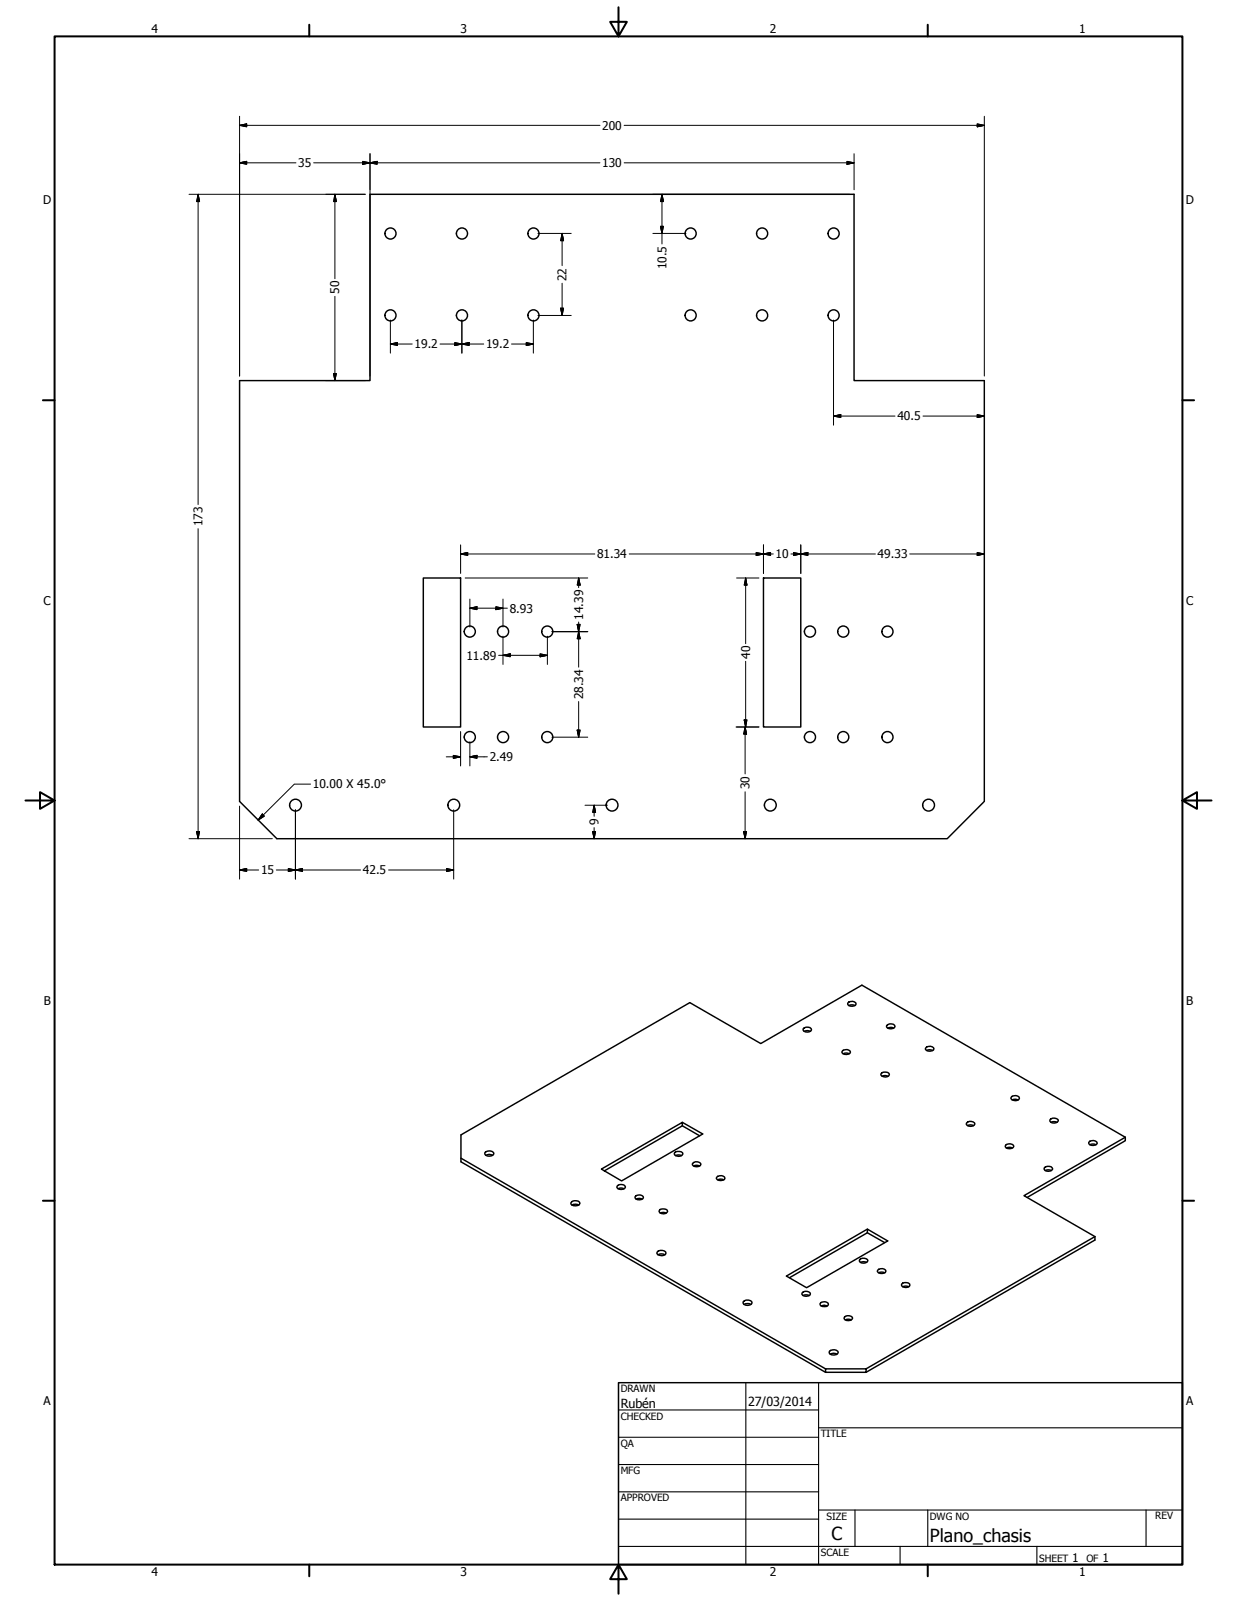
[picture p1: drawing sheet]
<svg xmlns="http://www.w3.org/2000/svg" width="432mm" height="559mm" viewBox="0 0 432 559" stroke-linecap="round" stroke-linejoin="round" font-family="sans-serif">
<!-- layer: Visible (ANSI) -->
<g fill="none" stroke="#000" stroke-width=".51">
<path d="M129.2 67.8h168.9v65h45.5v146.9l-13 13h-234l-13-13v-146.9h45.6zM147.8 201.7h13v52h-13zM266.5 201.7h13v52h-13zM280.4 359.1a1.8 1.8 0 0 1 2.9 .3 1.78 1.78 0 0 1-2.9 .1zM280.7 360l1.1-.3 1.1 .3M296.3 351l1.1-.3 1 .3M296.3 349.8a1.74 1.74 0 0 1 2.5 .7 1.82 1.82 0 0 1-2.9 0zM309.5 357.9a1.8 1.8 0 0 1 2.9 .4 1.84 1.84 0 0 1-3 .1zM309.9 358.8l1.1-.2 1 .2M293.9 367a1.75 1.75 0 0 1 3 .2 1.84 1.84 0 0 1-3 .1zM294.3 367.8l1.1-.3 1 .3M307.5 374.8a1.8 1.8 0 0 1 3 .3 1.8 1.8 0 0 1-3 .1z"/>
<path d="M307.9 375.7l1-.3 1.1 .3M323.1 365.8a1.75 1.75 0 0 1 2.9 .3 1.84 1.84 0 0 1-3 .1zM323.5 366.6l1-.2 1.1 .2M238.2 391.7l7.1 4.1-28.3 16.4-7.1-4.1 28.3-16.4v1.2l-27.3 15.8M238.2 392.9l6 3.5M337.4 392a1.8 1.8 0 0 1 2.9 .3 1.84 1.84 0 0 1-3 .1zM337.8 392.9l1-.3 1.1 .3M351.3 399.5a1.82 1.82 0 0 1 2.6 .7 1.88 1.88 0 0 1-3 0zM353.3 383.9l1-.2 1.1 .2M353.3 382.7a1.74 1.74 0 0 1 2.6 .6 1.8 1.8 0 0 1-3 .1zM366.5 390.8a1.81 1.81 0 0 1 2.9 .4 1.84 1.84 0 0 1-2.9 .1zM366.8 391.7l1.1-.2 1.1 .2"/>
<path d="M380.4 399.5l1.1-.2 1.1 .2M380.4 398.3a1.82 1.82 0 0 1 2.6 .7 1.89 1.89 0 0 1-3 .1zM392.8 396.9l-91.9-53-35.3 20.3-24.8-14.3-79.9 46.2v9.4l127.3 73.5M392.8 396.9l-35.4 20.4 24.8 14.3M392.8 396.9v1.2l-34.3 19.9M160.9 404.2l127.3 73.6M169.2 402.3a1.92 1.92 0 0 1 3.2 .4 1.98 1.98 0 0 1-3.2 .1zM169.6 403.2a2.33 2.33 0 0 1 2.4 0M199.7 419.4a1.96 1.96 0 0 1 2.7 .7 2.03 2.03 0 0 1-3.1 .1zM215.4 414a1.8 1.8 0 0 1 2.9 .3 1.84 1.84 0 0 1-3 .2zM215.8 414.9l1-.2 1.1 .2M222.1 418.5l1-.2 1.1 .2"/>
<path d="M222.1 417.3a1.79 1.79 0 0 1 2.5 .7 1.78 1.78 0 0 1-2.9 .1zM235.4 402.5a1.87 1.87 0 0 1 3 .3 1.8 1.8 0 0 1-3 0zM235.8 403.4l1.1-.3 1 .3M241.7 406.1a1.8 1.8 0 0 1 3 .3 1.84 1.84 0 0 1-3 .1zM242.1 407l1-.3 1.1 .3M250.5 411.8l1.1-.3 1 .3M250.5 410.6a1.74 1.74 0 0 1 2.5 .7 1.88 1.88 0 0 1-2.9 .1zM351.3 400.7l1.1-.3 1 .3M364.5 407.7a1.87 1.87 0 0 1 3 .3 1.84 1.84 0 0 1-3 .1zM364.9 408.6l1.1-.3 1 .3M199.6 420.6a2.45 2.45 0 0 1 2.5 0M229.7 438a2.45 2.45 0 0 1 2.4 0"/>
<path d="M229.7 436.7a1.94 1.94 0 0 1 2.8 .7 1.93 1.93 0 0 1-3.2 .1zM230.4 423.4l1.1-.2 1.1 .2M230.4 422.1a1.97 1.97 0 0 1 2.6 .7 1.8 1.8 0 0 1-2.9 .1zM300 439.7a1.81 1.81 0 0 1 3 .4 1.84 1.84 0 0 1-3 .1zM302.8 429l-28.3 16.4 7.1 4.1 28.3-16.4-7.1-4.1v1.3l-27.2 15.7M302.8 430.3l6 3.4M382.2 431.6l-79.9 46.2M382.2 431.6v1.2l-79.9 46.2M259.4 454.4a1.89 1.89 0 0 1 3.1 .3 1.88 1.88 0 0 1-3.1 .2zM259.7 455.3a2.45 2.45 0 0 1 2.4 0M280 451.3a1.8 1.8 0 0 1 2.9 .3 1.84 1.84 0 0 1-3 .1zM280.4 452.2l1-.3 1 .3"/>
<path d="M286.6 455.8l1.1-.3 1.1 .3M286.6 454.6a1.74 1.74 0 0 1 2.6 .7 1.82 1.82 0 0 1-2.9 .1zM294.7 459.8a1.8 1.8 0 0 1 2.9 .3 1.84 1.84 0 0 1-3 .1zM300.4 440.6l1-.2 1.1 .2M306.7 444.2l1.1-.2 1 .2M306.7 443a1.79 1.79 0 0 1 2.5 .7 1.84 1.84 0 0 1-2.9 .1zM315.1 449.1l1.1-.2 1 .2M315.1 447.9a1.88 1.88 0 0 1 2.5 .7 1.78 1.78 0 0 1-2.9 .1v-.5zM288.2 477.8h14.1v1.2h-14.1zM289.5 471.7a1.9 1.9 0 0 1 3.1 .4 1.94 1.94 0 0 1-3.2 .1zM289.8 472.6a2.33 2.33 0 0 1 2.4 0M295.1 460.7l1-.3 1.1 .3"/>
<circle cx="136.3" cy="81.5" r="1.94"/>
<circle cx="161.3" cy="81.5" r="1.94"/>
<circle cx="186.2" cy="81.5" r="1.94"/>
<circle cx="241.1" cy="81.5" r="1.94"/>
<circle cx="266" cy="81.5" r="1.94"/>
<circle cx="291" cy="81.5" r="1.94"/>
<circle cx="136.3" cy="110.1" r="1.94"/>
<circle cx="161.3" cy="110.1" r="1.94"/>
<circle cx="186.2" cy="110.1" r="1.94"/>
<circle cx="241.1" cy="110.1" r="1.94"/>
<circle cx="266" cy="110.1" r="1.94"/>
<circle cx="291" cy="110.1" r="1.94"/>
<circle cx="164" cy="220.4" r="1.94"/>
<circle cx="175.6" cy="220.4" r="1.94"/>
<circle cx="191" cy="220.4" r="1.94"/>
<circle cx="282.7" cy="220.4" r="1.94"/>
<circle cx="294.4" cy="220.4" r="1.94"/>
<circle cx="309.8" cy="220.4" r="1.94"/>
<circle cx="164" cy="257.3" r="1.94"/>
<circle cx="175.6" cy="257.3" r="1.94"/>
<circle cx="191" cy="257.3" r="1.94"/>
<circle cx="282.7" cy="257.3" r="1.94"/>
<circle cx="294.4" cy="257.3" r="1.94"/>
<circle cx="309.8" cy="257.3" r="1.94"/>
<circle cx="103.2" cy="281" r="2.06"/>
<circle cx="158.4" cy="281" r="2.06"/>
<circle cx="213.6" cy="281" r="2.06"/>
<circle cx="268.9" cy="281" r="2.06"/>
<circle cx="324.1" cy="281" r="2.06"/>
</g>
<!-- layer: Border (ANSI) -->
<g fill="none" stroke="#000" stroke-width=".7">
<path d="M19 12.7h393.7v533.4h-393.7zM107.9 8.6v4.1M215.9 2.5v10.2l-2.9-5.1h5.8l-2.9 5.1M323.8 8.6v4.1M15 139.7h4M412.7 139.7h4.1M8.9 279.4h10.1l-5-2.9v5.8l5-2.9M412.7 279.4l5.1 2.9v-5.8l-5.1 2.9h10.2M15 419.1h4M412.7 419.1h4.1M107.9 546.1v4.1M215.9 546.1l2.9 5.1h-5.8l2.9-5.1v10.2"/>
<path d="M323.8 546.1v4.1"/>
</g>
<g fill="none" stroke="#000" stroke-width=".38">
<path d="M215.9 492.1h69.9M260.3 482.6v63.5M285.8 498.3h126.9M285.8 482.6v63.5M215.9 501.6h69.9M215.9 511.2h69.9M215.9 539.8h196.8M215.9 520.7h69.9M215.9 530.2h69.9M285.8 527h126.9M298.4 527v12.8M314.2 539.8v6.3"/>
<path d="M323.8 527v12.8M361.9 539.8v6.3M400 527v12.8"/>
</g>
<path d="M215.9 482.6h196.8v63.5h-196.8z" fill="none" stroke="#000" stroke-width=".51"/>
<!-- layer: Cota (ANSI) -->
<g fill="none" stroke="#000" stroke-width=".35">
<path d="M83.6 56.8l2.5-.5v1zM83.6 43.8l2.5-.6v1.1zM83.6 56.8h19.7M83.6 40.6v90.7M83.6 43.8h125.8M109.5 56.8h99.9M126.6 56.3l2.6 .5-2.6 .5zM129.2 56.8l2.4-.5v1zM129.2 53.7v77.6M217.9 56.8h80.2M217.9 43.8h125.7M295.7 56.3l2.4 .5-2.4 .5z"/>
<path d="M298.1 53.7v12.5M341.1 43.2l2.5 .6-2.5 .5zM343.6 40.6v90.7M66 67.8h61.5M69.2 67.8l.5 2.6h-1.1zM69.2 67.8v108.3M116.9 67.8l.5 2.6h-.9zM116.9 67.8v29.5M227.9 67.8h68.6M230.6 79h1l-.5 2.5zM231.1 67.8l.5 2.6h-1zM231.1 67.8v17.4"/>
<path d="M187.8 81.5h11.6M196.2 81.5l.5 2.5h-1zM196.2 81.5v11.2M196.2 98.9v11.2M227.9 81.5h11.6M116.9 103.4v29.4M136.3 111.7v11.6M158.7 119.6l2.5 .5-2.5 .5zM161.2 111.7v11.6M183.7 119.6l2.5 .5-2.5 .5zM186.2 111.7v11.6M187.8 110.1h11.6"/>
<path d="M195.7 107.6h1l-.5 2.5zM291 111.7v36.7M113.7 132.8h13.8M116.5 130.4h.9l-.5 2.4zM136.3 120.1l2.4-.5v1zM136.3 120.1h7.6M153.6 120.1h15.2M161.2 120.1l2.6-.5v1zM178.6 120.1h7.6M291 145.2l2.5-.5v1zM291 145.2h21.4M322.2 145.2h21.4"/>
<path d="M341.1 144.7l2.5 .5-2.5 .5zM69.2 184.5v108.2M160.8 193.4l2.5-.6v1.1zM160.8 193.4h46.8M160.8 190.2v10M219.6 193.4h50.3M264 192.8l2.5 .6-2.5 .5zM266.5 193.4l2.5-.6v1.1zM266.5 190.2v10M276.1 193.4h29.5M277 192.8l2.5 .6-2.5 .5zM279.5 193.4l2.5-.6v1.1z"/>
<path d="M279.5 190.2v10M317.6 193.4h26M341.1 192.8l2.5 .6-2.5 .5zM162.4 201.7h42.8M164 212.3l2.5-.5v1zM164 212.3h13.1M164 209.1v9.8M173.1 211.8l2.5 .5-2.5 .5zM175.6 209.1v9.8M201.5 217.9h1l-.5 2.6zM202 201.7l.5 2.5h-1zM202 201.7v3.4"/>
<path d="M202 217.1v15.8M257.1 201.7h7.8M260.3 201.7l.4 2.5h-.9zM260.3 201.7v23M174.1 228.7h17M175.6 228.7l2.5-.5v1zM175.6 222.1v9.8M188.5 228.2l2.6 .5-2.6 .5zM191.1 222.1v9.8M192.7 220.5h12.5M202 220.5l.5 2.4h-1zM260.3 230.8v22.9"/>
<path d="M160.8 255.3v12M164 258.9v8.4M192.7 257.3h12.5M201.5 254.8h1l-.5 2.5zM202 244.9v12.4M256.9 253.7h8M259.8 251.3h.9l-.4 2.4zM260.1 253.7l.5 2.5h-1zM260.1 253.7v16.4M155.8 264.2h5M158.2 263.7l2.6 .5-2.6 .5zM164 264.2l2.5-.5v1z"/>
<path d="M164 264.2h6.1M260.1 276.4v16.3M66 292.7h29.1M68.6 290.3h1.1l-.5 2.4zM83.6 281.4v25.4M103.1 282.6v24.2M158.4 282.6v24.2M204.2 281.1h7.8M206.9 290.3h1l-.5 2.4zM207.4 281.1l.5 2.4h-1zM207.4 281.1v3.8M207.4 288.9v3.8"/>
<path d="M259.6 290.3h1l-.5 2.4zM83.6 303.7l2.5-.6v1.1zM83.6 303.7h6.7M96.5 303.7h29.4M100.6 303.1l2.5 .6-2.5 .5zM103.1 303.7l2.5-.6v1.1zM135.6 303.7h22.8M155.9 303.1l2.5 .6-2.5 .5z"/>
</g>
<g fill="#000" stroke="#000" stroke-width=".35">
<path d="M83.6 56.8l2.5-.5zM83.6 56.8l2.5-.5v1zM83.6 43.8l2.5-.6zM83.6 43.8l2.5-.6v1.1zM126.6 57.3l2.6-.5zM126.6 56.3l2.6 .5-2.6 .5zM129.2 56.8l2.4-.5zM129.2 56.8l2.4-.5v1zM295.7 57.3l2.4-.5zM295.7 56.3l2.4 .5-2.4 .5zM341.1 44.3l2.5-.5zM341.1 43.2l2.5 .6-2.5 .5z"/>
<path d="M69.2 67.8l.5 2.6zM69.2 67.8l.5 2.6h-1.1zM116.9 67.8l.5 2.6zM116.9 67.8l.5 2.6h-.9zM230.6 79l.5 2.5zM230.6 79h1l-.5 2.5zM231.1 67.8l.5 2.6zM231.1 67.8l.5 2.6h-1zM196.2 81.5l.5 2.5zM196.2 81.5l.5 2.5h-1zM136.3 120.1l2.4-.5zM136.3 120.1l2.4-.5v1z"/>
<path d="M161.2 120.1l2.6-.5zM161.2 120.1l2.6-.5v1zM195.7 107.6l.5 2.5zM195.7 107.6h1l-.5 2.5zM116.5 130.4l.4 2.4zM116.5 130.4h.9l-.5 2.4zM158.7 120.6l2.5-.5zM158.7 119.6l2.5 .5-2.5 .5zM183.7 120.6l2.5-.5zM183.7 119.6l2.5 .5-2.5 .5zM291 145.2l2.5-.5zM291 145.2l2.5-.5v1z"/>
<path d="M341.1 145.7l2.5-.5zM341.1 144.7l2.5 .5-2.5 .5zM160.8 193.4l2.5-.6zM160.8 193.4l2.5-.6v1.1zM264 193.9l2.5-.5zM264 192.8l2.5 .6-2.5 .5zM266.5 193.4l2.5-.6zM266.5 193.4l2.5-.6v1.1zM277 193.9l2.5-.5zM277 192.8l2.5 .6-2.5 .5zM279.5 193.4l2.5-.6zM279.5 193.4l2.5-.6v1.1z"/>
<path d="M341.1 193.9l2.5-.5zM341.1 192.8l2.5 .6-2.5 .5zM164 212.3l2.5-.5zM164 212.3l2.5-.5v1zM173.1 212.8l2.5-.5zM173.1 211.8l2.5 .5-2.5 .5zM201.5 217.9l.5 2.6zM201.5 217.9h1l-.5 2.6zM202 201.7l.5 2.5zM202 201.7l.5 2.5h-1zM260.3 201.7l.4 2.5zM260.3 201.7l.4 2.5h-.9z"/>
<path d="M175.6 228.7l2.5-.5zM175.6 228.7l2.5-.5v1zM188.5 229.2l2.6-.5zM188.5 228.2l2.6 .5-2.6 .5zM202 220.5l.5 2.4zM202 220.5l.5 2.4h-1zM201.5 254.8l.5 2.5zM201.5 254.8h1l-.5 2.5zM259.8 251.3l.5 2.4zM259.8 251.3h.9l-.4 2.4zM260.1 253.7l.5 2.5zM260.1 253.7l.5 2.5h-1z"/>
<path d="M158.2 264.7l2.6-.5zM158.2 263.7l2.6 .5-2.6 .5zM164 264.2l2.5-.5zM164 264.2l2.5-.5v1zM68.6 290.3l.6 2.4zM68.6 290.3h1.1l-.5 2.4zM206.9 290.3l.5 2.4zM206.9 290.3h1l-.5 2.4zM207.4 281.1l.5 2.4zM207.4 281.1l.5 2.4h-1zM259.6 290.3l.5 2.4zM259.6 290.3h1l-.5 2.4z"/>
<path d="M83.6 303.7l2.5-.6zM83.6 303.7l2.5-.6v1.1zM100.6 304.2l2.5-.5zM100.6 303.1l2.5 .6-2.5 .5zM103.1 303.7l2.5-.6zM103.1 303.7l2.5-.6v1.1zM155.9 304.2l2.5-.5zM155.9 303.1l2.5 .6-2.5 .5z"/>
</g>
<path d="M108.4 273.7h-5.7l-12.6 12.6M91.6 284.1l.7 .8-2.2 1.4z" fill="none" stroke="#000" stroke-width=".35"/>
<path d="M91.6 284.1l-1.5 2.2zM91.6 284.1l.7 .8-2.2 1.4z" fill="#000" stroke="#000" stroke-width=".35"/>
<g font-size="6.3">
<text x="290.2" y="537.6">C</text>
<text x="324.6" y="538.1">Plano_chasis</text>
</g>
<g font-size="4.4">
<text x="216.7" y="491.3">Rubén</text>
<text x="261.1" y="490.7">27/03/2014</text>
</g>
<g font-size="4.2">
<text x="52.8" y="11.7">4</text>
<text x="160.8" y="11.7">3</text>
<text x="268.7" y="11.7">2</text>
<text x="376.7" y="11.7">1</text>
<text x="210.2" y="45.3">200</text>
<text x="104.1" y="58.4">35</text>
<text x="210.2" y="58.4">130</text>
<text x="15.1" y="71.4">D</text>
<text x="413.9" y="71.4">D</text>
<text x="232.6" y="94" transform="rotate(-90 232.6 94)">10.5</text>
<text x="197.7" y="98.1" transform="rotate(-90 197.7 98.1)">22</text>
<text x="118.4" y="102.6" transform="rotate(-90 118.4 102.6)">50</text>
<text x="144.7" y="121.6">19.2</text>
<text x="169.7" y="121.6">19.2</text>
<text x="313.2" y="146.7">40.5</text>
<text x="70.7" y="183.7" transform="rotate(-90 70.7 183.7)">173</text>
<text x="208.4" y="194.9">81.34</text>
<text x="270.7" y="194.9">10</text>
<text x="306.3" y="194.9">49.33</text>
<text x="15.2" y="211.1">C</text>
<text x="177.9" y="213.8">8.93</text>
<text x="414" y="211.1">C</text>
<text x="203.5" y="216.3" transform="rotate(-90 203.5 216.3)">14.39</text>
<text x="162.8" y="230.3">11.89</text>
<text x="261.8" y="230" transform="rotate(-90 261.8 230)">40</text>
<text x="203.5" y="244.1" transform="rotate(-90 203.5 244.1)">28.34</text>
<text x="170.9" y="265.7">2.49</text>
<text x="109.2" y="275.2">10.00 X 45.0°</text>
<text x="261.6" y="275.5" transform="rotate(-90 261.6 275.5)">30</text>
<text x="208.9" y="288" transform="rotate(-90 208.9 288)">9</text>
<text x="91.1" y="305.1">15</text>
<text x="126.7" y="305.2">42.5</text>
<text x="15.3" y="350.8">B</text>
<text x="414.1" y="350.8">B</text>
<text x="15.2" y="490.5">A</text>
<text x="414" y="490.5">A</text>
<text x="374.3" y="545.3">1</text>
<text x="384.8" y="545.3">1</text>
<text x="52.8" y="550.2">4</text>
<text x="160.8" y="550.2">3</text>
<text x="268.7" y="550.2">2</text>
<text x="376.7" y="550.2">1</text>
</g>
<g font-size="3.5">
<text x="216.7" y="485.9">DRAWN</text>
<text x="216.7" y="495.5">CHECKED</text>
<text x="286.5" y="501.6">TITLE</text>
<text x="216.7" y="505">QA</text>
<text x="216.7" y="514.5">MFG</text>
<text x="216.7" y="524.1">APPROVED</text>
<text x="288.5" y="530.4">SIZE</text>
<text x="324.6" y="530.4">DWG NO</text>
<text x="403.3" y="530.4">REV</text>
<text x="286.5" y="543.1">SCALE</text>
<text x="362.7" y="545.3">SHEET</text>
<text x="379.2" y="545.3">OF</text>
</g>
</svg>
